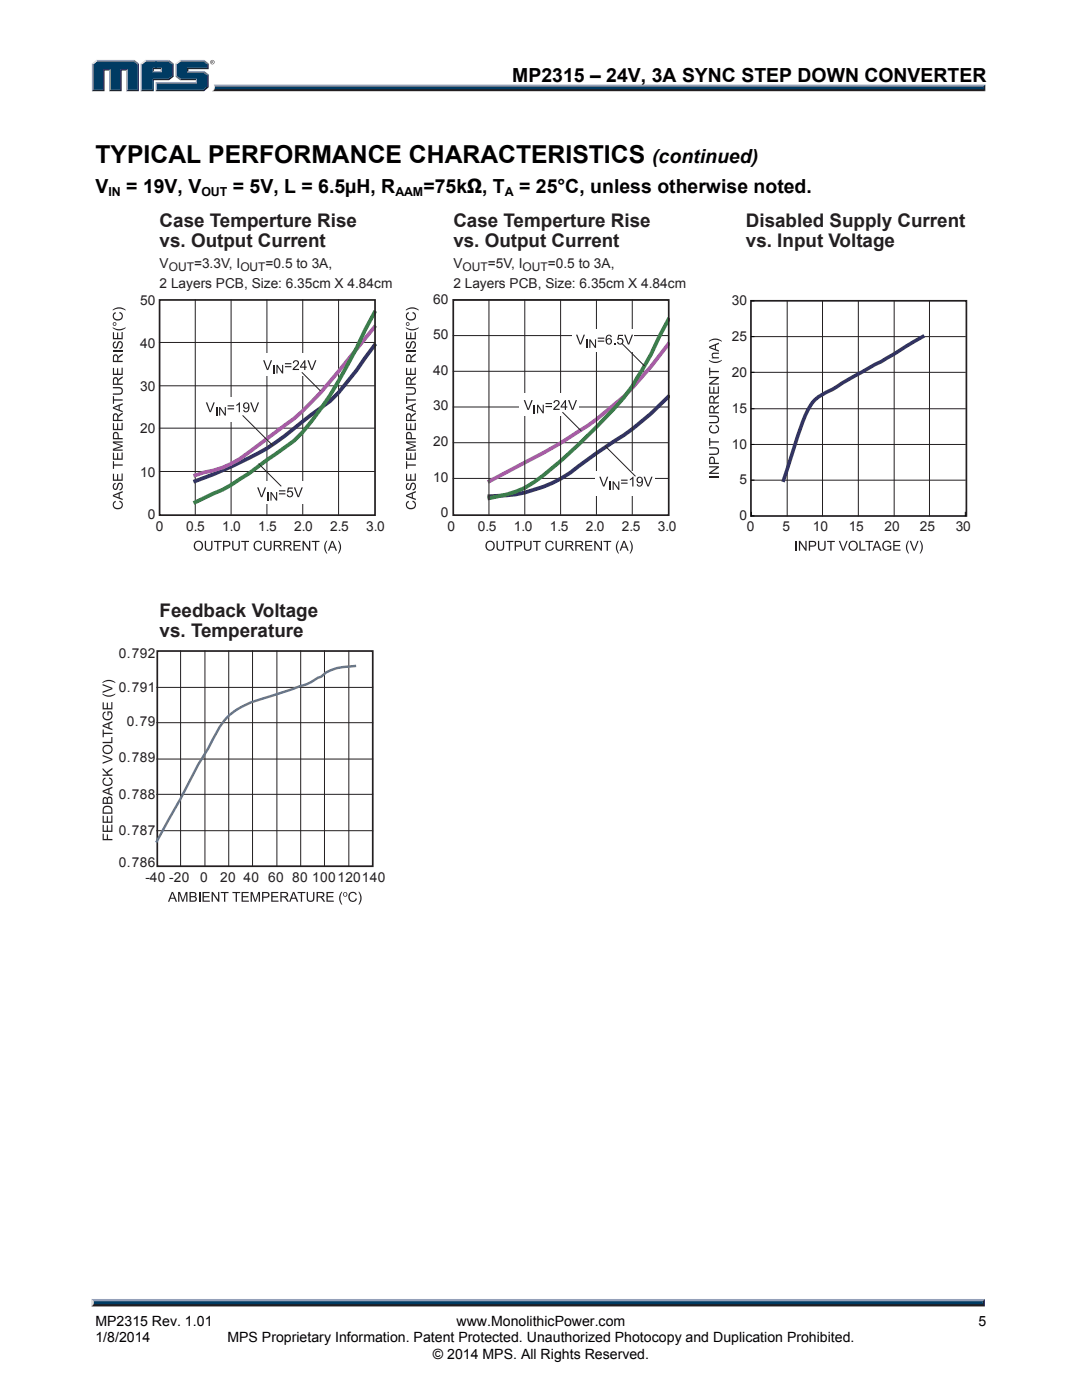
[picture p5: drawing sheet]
<svg xmlns="http://www.w3.org/2000/svg" width="216mm" height="279mm" viewBox="0 0 216 279" stroke-linecap="round" stroke-linejoin="round" font-family="sans-serif">
<path d="M42.7 16.9h153.9l-.4 .7h-153.4z" fill="#94a0b9"/>
<path d="M42.8 17.6h153.4l.4 .6h-154.3l.4-.2z" fill="#231f20"/>
<path d="M196.2 17.3l.4-.4v1.3l-.4-.4z" fill="#001339"/>
<path d="M42.9 17.3h153.3v.5h-153.4z" fill="#003b63"/>
<path d="M42.7 16.9l.2 .5a.78 .78 0 0 1-.6 .8l.1-.1a1.23 1.23 0 0 0 .3-1.2z" fill="#dcddde"/>
<path d="M30.4 14.4l.3-.2h1.3l.3 .2z" fill="#94a0b9"/>
<g fill="#003b63">
<path d="M18.6 12.8l.8-.6h7.2l.8 .6v5.1h-2v-4.1h-1.4v4.1h-2v-4.1h-1.4v4.1h-2z"/>
<path d="M28.3 12.8l.8-.6h2.2v1.3h-.9v.9h1.9v-.9h-1.3v-1.3h2.6l.8 .6v2.3l-.8 .6h-3.2v2.2h-2.1z"/>
<path d="M31.3 16.6h8v-.9h-3.2l-.9-.6v-2.3l.9-.6h4.4l.9 .6v.7h-4.1v.9h3.2l.9 .6v2.2l-.9 .7h-9.2z"/>
</g>
<path d="M35.9 12.1h4.8" fill="none" stroke="#94a0b9" stroke-width=".26"/>
<path d="M35 12.7l.9-.7 .2 .2-.8 .6z" fill="#dcddde"/>
<path d="M35.1 12.7v2.6" fill="none" stroke="#94a0b9" stroke-width=".27"/>
<path d="M35 15.3l.3-.2 .8 .6-.2 .3z" fill="#547194"/>
<path d="M35.9 15.9h3.4" fill="none" stroke="#001339" stroke-width=".26"/>
<g fill="#94a0b9">
<path d="M31 16.4h8.1v-.4l.2-.3v.9h-8z"/>
<path d="M31 16.4l.3 .2v1.3l-.3 .3z"/>
</g>
<path d="M37.3 13.5h4.1v-.7l.2-.1v1.1h-4v.4l-.3 .2z" fill="#001339"/>
<path d="M37.3 14.3h3.4" fill="none" stroke="#94a0b9" stroke-width=".26"/>
<path d="M40.7 14.2l.9 .7-.2 .1-.9-.6z" fill="#547194"/>
<g fill="#001339">
<path d="M31 18.2l.3-.3h9.2l.9-.7v-2.2l.2-.1v2.5l-.9 .8z"/>
<path d="M30.4 15.7h3.2l.8-.6v-2.3l.2-.1v2.6l-.9 .7h-3v2.2h-2.6l.2-.3h2.1z"/>
</g>
<path d="M33.7 12l.9 .7-.2 .1-.8-.6z" fill="#547194"/>
<path d="M29 12.1h4.7" fill="none" stroke="#94a0b9" stroke-width=".26"/>
<path d="M28.1 12.7l.9-.7 .1 .2-.8 .6z" fill="#dcddde"/>
<path d="M28.2 12.7v5.5" fill="none" stroke="#94a0b9" stroke-width=".27"/>
<path d="M32 13.8l.3-.3v.9l-.3-.2z" fill="#94a0b9"/>
<g fill="#001339">
<path d="M30.4 13.5h1.9l-.3 .3h-1.3v.4l-.3 .2z"/>
<path d="M27.4 12.8l.3-.1v5.5h-2.5l.2-.3h2z"/>
</g>
<path d="M26.8 12l.9 .7-.3 .1-.8-.6z" fill="#547194"/>
<path d="M19.2 12.1h7.6" fill="none" stroke="#94a0b9" stroke-width=".26"/>
<path d="M18.3 12.7l.9-.7 .2 .2-.8 .6z" fill="#dcddde"/>
<path d="M18.5 12.7v5.5" fill="none" stroke="#94a0b9" stroke-width=".27"/>
<path d="M20.6 13.8h1.4l-.2 .3h-.9v4.1h-2.6l.3-.3h2z" fill="#001339"/>
<path d="M21.9 13.8v4.4" fill="none" stroke="#94a0b9" stroke-width=".27"/>
<path d="M24 13.8h1.4l-.2 .3h-.9v4.1h-2.5l.2-.3h2z" fill="#001339"/>
<path d="M25.3 13.8v4.4" fill="none" stroke="#94a0b9" stroke-width=".27"/>
<path d="M40.7 12l.9 .7-.2 .1-.9-.6z" fill="#547194"/>
<g fill="#231f20">
<path d="M18.7 260h177.4l.4 .7h-178.3z"/>
<path d="M41.9 12.4a.45 .45 0 0 1 .9 0 .45 .45 0 0 1-.9 0zM42 12.4a.37 .37 0 0 0 .7 0 .37 .37 0 0 0-.7 0zM42.2 12.2h.3l.1 .5-.3-.3-.1 .3zM42.3 12.2v.2h.1z"/>
</g>
<path d="M18.3 259.2h178.2l-.4 .8h-177.4z" fill="#94a0b9"/>
<path d="M196.5 259.2v1.5l-.4-.4v-.6z" fill="#001339"/>
<path d="M18.7 259.7h177.4v.6h-177.4z" fill="#003b63"/>
<path d="M18.2 259.2l.5 .5v.6l-.5 .4z" fill="#dcddde"/>
<g fill="none" stroke="#231f20" stroke-width=".2">
<path d="M39 59.8v42.8M46.1 59.8v42.8M53.3 59.8v42.8M60.4 59.8v42.8M67.6 59.8v42.8M90.4 59.8h43M97.6 59.8v42.8M104.7 59.8v42.8M111.9 59.8v42.8M119 59.8v42.8M126.2 59.8v42.8M31.8 77h42.9"/>
<path d="M31.8 68.3h42.9M90.4 74.1h43M90.4 67h43M31.8 94.1h42.9M31.8 85.4h42.9M90.4 95.5h43M90.4 88.4h43M90.4 81.2h43"/>
</g>
<path d="M74.7 68.9l-1.9 2.5a62.4 62.4 0 0 1-7 8.7l-3.7 2.7a68.8 68.8 0 0 1-10.6 7.6 89.9 89.9 0 0 1-12.5 5.6M133.4 79.2a49.9 49.9 0 0 1-10.7 8.8l-7.3 5a27.1 27.1 0 0 1-17.7 6" fill="none" stroke="#323362" stroke-width=".76"/>
<path d="M74.7 65.3l-7.1 8.8a75.1 75.1 0 0 1-8.9 9.4l-9 6.8a18.9 18.9 0 0 1-9 4l-1.7 .6M133.4 68.7a64.8 64.8 0 0 1-16.2 16.3 103.7 103.7 0 0 1-12.5 7.3l-7 3.7" fill="none" stroke="#a65ca4" stroke-width=".76"/>
<path d="M74.7 62.4l-1.9 3.4a90 90 0 0 1-12.4 20.4l-1.7 1.7-5.4 3.9a84.3 84.3 0 0 1-8.9 5.9l-5.4 2.5M133.4 63.8l-1.8 3.4a63.6 63.6 0 0 1-7.1 12.2 119.2 119.2 0 0 1-17.9 16.8 20.3 20.3 0 0 1-8.9 3.2" fill="none" stroke="#397e44" stroke-width=".76"/>
<path d="M90.4 59.9h43v42.9h-43z" fill="none" stroke="#231f20" stroke-width=".34"/>
<g fill="#231f20">
<path d="M81.2 100.1l.4-.1v.2a.66 .66 0 0 0-.3 .9 .66 .66 0 0 0 1 .2 .59 .59 0 0 0 .5-.5 .59 .59 0 0 0-.5-.6l.1-.3a.92 .92 0 0 1 .5 1.3 .92 .92 0 0 1-1.3 .4 .89 .89 0 0 1-.4-1.5z"/>
<path d="M81.1 96.6l.5-.2v.2a.43 .43 0 0 0-.4 .5 .43 .43 0 0 0 .5 .4v-.2a.87 .87 0 0 1 .9-1 .82 .82 0 0 1 .4 .9 .82 .82 0 0 1-.7 .7v-.3a.5 .5 0 0 0 .5-.5 .5 .5 0 0 0-.5-.5l-.1 .2a.83 .83 0 0 1-.8 1 .8 .8 0 0 1-.3-1.2z"/>
<path d="M81 94.5h.2v1.2h.6v-1.1h.3v1.1h.6v-1.2h.3v1.5h-2z"/>
<path d="M81 92h.2v.7h1.8v.2h-1.8v.7h-.2z"/>
<path d="M81 90.4h.2v1.1h.6v-1.1h.3v1.1h.6v-1.2h.3v1.5h-2z"/>
<path d="M81 88.1h2v.2h-1.7l1.7 .6v.2l-1.7 .6h1.7v.3h-2v-.4l1.7-.6-1.7-.6z"/>
<path d="M81 84.4h.2v1.2h.6v-1.1h.3v1.1h.6v-1.2h.3v1.5h-2z"/>
<path d="M81 79h.2v.7h1.8v.3h-1.8v.6h-.2z"/>
<path d="M81 77.2h1.1a.77 .77 0 0 1 .9 .8 .77 .77 0 0 1-.9 .8h-1.1v-.3h1.1a.52 .52 0 0 0 .7-.5 .52 .52 0 0 0-.7-.5h-1.1z"/>
<path d="M81 73.4h.2v1.2h.6v-1.1h.3v1.1h.6v-1.2h.3v1.4h-2z"/>
<path d="M81 70h2v.3h-2z"/>
<path d="M81.1 68.3l.5-.2v.3a.43 .43 0 0 0-.4 .5 .43 .43 0 0 0 .5 .3v-.1a.87 .87 0 0 1 .9-1 .82 .82 0 0 1 .4 .8 .82 .82 0 0 1-.7 .7v-.2a.5 .5 0 0 0 .5-.5 .5 .5 0 0 0-.5-.5l-.1 .2a.83 .83 0 0 1-.8 .9 .8 .8 0 0 1-.3-1.2z"/>
<path d="M81 66.3h.2v1.2h.6v-1.1h.3v1.1h.6v-1.2h.3v1.4h-2z"/>
<path d="M81 65.3l.3 .2a2.23 2.23 0 0 0 2.2-.2v.2a1.97 1.97 0 0 1-2.5 0z"/>
<path d="M81.2 62.4l.4-.1v.2a.66 .66 0 0 0-.3 1 .66 .66 0 0 0 1 .2 .59 .59 0 0 0 .5-.6 .59 .59 0 0 0-.5-.6l.1-.2a.92 .92 0 0 1 .5 1.2 .92 .92 0 0 1-1.3 .4 .89 .89 0 0 1-.4-1.5z"/>
<path d="M81 61.8a1.97 1.97 0 0 1 2.5 0v.2a2.27 2.27 0 0 0-2.5 0z"/>
<path d="M81 98.8l2-.8v.3l-.6 .2v.8l.6 .2v.3l-2-.7zM81.2 98.9l1 .4v-.7z"/>
<path d="M81.2 86.3a.61 .61 0 0 1 .7 0 .61 .61 0 0 1 .3 .6v.5h.8v.3h-2v-1.1zM81.3 86.6l-.1 .8h.7v-.8l-.3-.1z"/>
<path d="M81.1 82.6a.54 .54 0 0 1 .6-.1 .54 .54 0 0 1 .4 .5l.9-.7v.3l-.8 .6-.1 .3v.3h.9v.2h-2zM81.3 82.8l-.1 1h.7v-.6a.35 .35 0 0 0-.1-.4 .35 .35 0 0 0-.5 0z"/>
<path d="M81 81.3l2-.8v.2l-.6 .3v.8l.6 .2v.3l-2-.8zM81.2 81.4l1 .3v-.6z"/>
<path d="M81.1 75.4a.54 .54 0 0 1 .6-.1 .54 .54 0 0 1 .4 .5l.9-.7v.3l-.8 .5-.1 .4v.3h.9v.2h-2zM81.3 75.6l-.1 1h.7v-.6a.35 .35 0 0 0-.1-.4 .35 .35 0 0 0-.5 0z"/>
<path d="M81.1 70.9a.54 .54 0 0 1 .6-.2 .54 .54 0 0 1 .4 .6l.9-.8v.4l-.8 .5-.1 .3v.3h.9v.3h-2zM81.3 71.1l-.1 .9h.7v-.6a.35 .35 0 0 0-.1-.4 .35 .35 0 0 0-.5 .1z"/>
<path d="M81 64.7a.37 .37 0 0 1 .7 0 .37 .37 0 0 1-.7 0zM81.1 64.7a.25 .25 0 0 0 .5 0 .25 .25 0 0 0-.5 0z"/>
</g>
<path d="M31.8 59.9h43v42.9h-43z" fill="none" stroke="#231f20" stroke-width=".34"/>
<g fill="#231f20">
<path d="M22.8 100.1l.3-.1v.2a.66 .66 0 0 0-.3 .9 .66 .66 0 0 0 1 .2 .59 .59 0 0 0 .5-.5 .59 .59 0 0 0-.5-.6l.1-.3a.92 .92 0 0 1 .5 1.3 .92 .92 0 0 1-1.3 .4 .89 .89 0 0 1-.3-1.5z"/>
<path d="M22.6 96.6l.5-.2v.2a.43 .43 0 0 0-.4 .5 .43 .43 0 0 0 .5 .4l.1-.2a.87 .87 0 0 1 .8-1 .82 .82 0 0 1 .4 .9 .82 .82 0 0 1-.6 .7l-.1-.3a.5 .5 0 0 0 .5-.5 .5 .5 0 0 0-.5-.5l-.1 .2a.83 .83 0 0 1-.8 1 .8 .8 0 0 1-.3-1.2z"/>
<path d="M22.5 94.5h.3v1.2h.6v-1.1h.2v1.1h.6v-1.2h.3v1.5h-2z"/>
<path d="M22.5 92h.3v.7h1.7v.2h-1.7v.7h-.3z"/>
<path d="M22.5 90.4h.3v1.1h.6v-1.1h.2v1.1h.6v-1.2h.3v1.5h-2z"/>
<path d="M22.5 88.1h2v.2h-1.7l1.7 .6v.2l-1.7 .6h1.7v.3h-2v-.4l1.7-.6-1.7-.6z"/>
<path d="M22.5 84.4h.3v1.2h.6v-1.1h.2v1.1h.6v-1.2h.3v1.5h-2z"/>
<path d="M22.5 79h.3v.7h1.7v.3h-1.7v.6h-.3z"/>
<path d="M22.5 77.2h1.2a.77 .77 0 0 1 .8 .8 .77 .77 0 0 1-.8 .8h-1.2v-.3h1.2a.52 .52 0 0 0 .6-.5 .52 .52 0 0 0-.6-.5h-1.2z"/>
<path d="M22.5 73.4h.3v1.2h.6v-1.1h.2v1.1h.6v-1.2h.3v1.4h-2z"/>
<path d="M22.5 70h2v.3h-2z"/>
<path d="M22.6 68.3l.5-.2v.3a.43 .43 0 0 0-.4 .5 .43 .43 0 0 0 .5 .3l.1-.1a.87 .87 0 0 1 .8-1 .82 .82 0 0 1 .4 .8 .82 .82 0 0 1-.6 .7l-.1-.2a.5 .5 0 0 0 .5-.5 .5 .5 0 0 0-.5-.5l-.1 .2a.83 .83 0 0 1-.8 .9 .8 .8 0 0 1-.3-1.2z"/>
<path d="M22.5 66.3h.3v1.2h.6v-1.1h.2v1.1h.6v-1.2h.3v1.4h-2z"/>
<path d="M22.5 65.3l.3 .2a2.23 2.23 0 0 0 2.3-.2v.2a1.97 1.97 0 0 1-2.6 0z"/>
<path d="M22.8 62.4l.3-.1v.2a.66 .66 0 0 0-.3 1 .66 .66 0 0 0 1 .2 .59 .59 0 0 0 .5-.6 .59 .59 0 0 0-.5-.6l.1-.2a.92 .92 0 0 1 .5 1.2 .92 .92 0 0 1-1.3 .4 .89 .89 0 0 1-.3-1.5z"/>
<path d="M22.5 61.8a1.97 1.97 0 0 1 2.6 0v.2a2.27 2.27 0 0 0-2.6 0z"/>
<path d="M40.9 107.9h.2v1.2a.52 .52 0 0 0 .5 .6 .52 .52 0 0 0 .5-.6v-1.2h.3v1.2a.77 .77 0 0 1-.8 .8 .77 .77 0 0 1-.7-.8z"/>
<path d="M42.7 107.9h1.5v.3h-.6v1.7h-.3v-1.7h-.6z"/>
<path d="M46.3 107.9h.3v1.2a.52 .52 0 0 0 .5 .6 .52 .52 0 0 0 .5-.6v-1.2h.3v1.2a.77 .77 0 0 1-.8 .8 .77 .77 0 0 1-.8-.8z"/>
<path d="M48.1 107.9h1.6v.3h-.7v1.7h-.2v-1.7h-.7z"/>
<path d="M50.9 108.1a.85 .85 0 0 1 1.4 .4h-.3a.66 .66 0 0 0-.9-.2 .66 .66 0 0 0-.2 .9 .59 .59 0 0 0 .6 .5 .59 .59 0 0 0 .6-.5l.2 .1a.92 .92 0 0 1-1.2 .5 .92 .92 0 0 1-.5-1.3z"/>
<path d="M52.6 107.9h.3v1.2a.52 .52 0 0 0 .5 .6 .52 .52 0 0 0 .5-.6v-1.2h.3v1.2a.77 .77 0 0 1-.8 .8 .77 .77 0 0 1-.8-.8z"/>
<path d="M58.6 107.9h1.4v.3h-1.2v.6h1.1v.2h-1.1v.7h1.2v.2h-1.4z"/>
<path d="M60.4 107.9h.2l1.1 1.6v-1.6h.2v2h-.2l-1.1-1.5v1.5h-.2z"/>
<path d="M62.2 107.9h1.6v.3h-.7v1.7h-.3v-1.7h-.6z"/>
<path d="M65.2 107.9h.1l-.1 .3a2.22 2.22 0 0 0 .1 2.3h-.1a1.97 1.97 0 0 1 0-2.6z"/>
<path d="M67.4 107.9h.2a1.97 1.97 0 0 1 0 2.6h-.2a2.26 2.26 0 0 0 0-2.6z"/>
<path d="M99.1 107.9h.2v1.2a.52 .52 0 0 0 .5 .6 .52 .52 0 0 0 .5-.6v-1.2h.3v1.2a.77 .77 0 0 1-.8 .8 .77 .77 0 0 1-.7-.8z"/>
<path d="M100.9 107.9h1.5v.3h-.6v1.7h-.3v-1.7h-.6z"/>
<path d="M104.5 107.9h.3v1.2a.52 .52 0 0 0 .5 .6 .52 .52 0 0 0 .5-.6v-1.2h.3v1.2a.77 .77 0 0 1-.8 .8 .77 .77 0 0 1-.8-.8z"/>
<path d="M106.3 107.9h1.6v.3h-.6v1.7h-.3v-1.7h-.7z"/>
<path d="M109.1 108.1a.85 .85 0 0 1 1.4 .4h-.3a.66 .66 0 0 0-.9-.2 .66 .66 0 0 0-.2 .9 .59 .59 0 0 0 .6 .5 .59 .59 0 0 0 .6-.5l.2 .1a.92 .92 0 0 1-1.2 .5 .92 .92 0 0 1-.5-1.3z"/>
<path d="M110.8 107.9h.3v1.2a.52 .52 0 0 0 .5 .6 .52 .52 0 0 0 .5-.6v-1.2h.3v1.2a.77 .77 0 0 1-.8 .8 .77 .77 0 0 1-.8-.8z"/>
<path d="M116.8 107.9h1.4v.3h-1.2v.6h1.1v.2h-1.1v.7h1.2v.2h-1.4z"/>
<path d="M118.6 107.9h.2l1.1 1.6v-1.6h.2v2h-.2l-1.1-1.5v1.5h-.2z"/>
<path d="M120.4 107.9h1.6v.3h-.7v1.7h-.2v-1.7h-.7z"/>
<path d="M123.4 107.9h.1l-.1 .3a2.22 2.22 0 0 0 .1 2.3h-.1a1.97 1.97 0 0 1 0-2.6z"/>
<path d="M125.6 107.9h.2a1.97 1.97 0 0 1 0 2.6h-.2a2.26 2.26 0 0 0 0-2.6z"/>
<path d="M22.5 98.8l2-.8v.3l-.6 .2v.8l.6 .2v.3l-2-.7zM22.7 98.9l1 .4v-.7z"/>
<path d="M22.7 86.3a.61 .61 0 0 1 .7 0 .61 .61 0 0 1 .3 .6v.5h.8v.3h-2v-1.1zM22.8 86.6v.8h.7l-.1-.8-.3-.1z"/>
<path d="M22.7 82.6a.54 .54 0 0 1 .6-.1 .54 .54 0 0 1 .3 .5l.9-.7v.3l-.8 .6-.1 .3v.3h.9v.2h-2zM22.8 82.8l-.1 1h.7v-.6a.35 .35 0 0 0-.1-.4 .35 .35 0 0 0-.5 0z"/>
<path d="M22.5 81.3l2-.8v.2l-.6 .3v.8l.6 .2v.3l-2-.8zM22.7 81.4l1 .3v-.6z"/>
<path d="M22.7 75.4a.54 .54 0 0 1 .6-.1 .54 .54 0 0 1 .3 .5l.9-.7v.3l-.8 .5-.1 .4v.3h.9v.2h-2zM22.8 75.6l-.1 1h.7v-.6a.35 .35 0 0 0-.1-.4 .35 .35 0 0 0-.5 0z"/>
<path d="M22.7 70.9a.54 .54 0 0 1 .6-.2 .54 .54 0 0 1 .3 .6l.9-.8v.4l-.8 .5-.1 .3v.3h.9v.3h-2zM22.8 71.1l-.1 .9h.7v-.6a.35 .35 0 0 0-.1-.4 .35 .35 0 0 0-.5 .1z"/>
<path d="M22.5 64.7a.37 .37 0 0 1 .7 0 .37 .37 0 0 1-.7 0zM22.6 64.7a.25 .25 0 0 0 .5 0 .25 .25 0 0 0-.5 0z"/>
<path d="M38.7 108.9a.98 .98 0 0 1 1.9 0 .98 .98 0 0 1-1.9 0zM39.1 108.3a.75 .75 0 0 0-.1 1.2 .75 .75 0 0 0 1.2-.2 .74 .74 0 0 0-.1-.9 .74 .74 0 0 0-1-.1z"/>
<path d="M44.5 107.9h.7a.6 .6 0 0 1 .8 .6 .6 .6 0 0 1-.7 .6h-.5v.8h-.3zM44.8 108.2v.7l.7-.1a.35 .35 0 0 0 .2-.4 .35 .35 0 0 0-.4-.2z"/>
<path d="M54.6 107.9h.9a.54 .54 0 0 1 .7 .5 .54 .54 0 0 1-.6 .6l.7 .9h-.3l-.5-.8-.3-.1h-.3v.9h-.3zM54.9 108.2v.6h.5a.34 .34 0 0 0 .5-.3 .34 .34 0 0 0-.4-.3z"/>
<path d="M56.6 107.9h.9a.54 .54 0 0 1 .6 .5 .54 .54 0 0 1-.5 .6l.7 .9h-.3l-.5-.8-.4-.1h-.3v.9h-.2zM56.8 108.2v.6h.6a.34 .34 0 0 0 .5-.3 .34 .34 0 0 0-.4-.3z"/>
<path d="M66.2 107.9h.3l.8 2h-.3l-.3-.6h-.8l-.2 .6h-.3zM66.3 108.2l-.3 .9h.6z"/>
<path d="M96.9 108.9a.98 .98 0 0 1 1.9 0 .98 .98 0 0 1-1.9 0zM97.3 108.3a.75 .75 0 0 0-.1 1.2 .75 .75 0 0 0 1.2-.2 .74 .74 0 0 0-.1-.9 .74 .74 0 0 0-1-.1z"/>
<path d="M102.7 107.9h.7a.6 .6 0 0 1 .8 .6 .6 .6 0 0 1-.7 .6h-.5v.8h-.3zM103 108.2v.7l.7-.1a.35 .35 0 0 0 .2-.4 .35 .35 0 0 0-.4-.2z"/>
<path d="M112.8 107.9h.9a.54 .54 0 0 1 .7 .5 .54 .54 0 0 1-.6 .6l.7 .9h-.3l-.5-.8-.3-.1h-.3v.9h-.3zM113.1 108.2v.6h.5a.34 .34 0 0 0 .5-.3 .34 .34 0 0 0-.4-.3z"/>
<path d="M114.8 107.9h.9a.54 .54 0 0 1 .6 .5 .54 .54 0 0 1-.5 .6l.7 .9h-.3l-.5-.8-.3-.1h-.3v.9h-.3zM115.1 108.2v.6h.5a.34 .34 0 0 0 .5-.3 .34 .34 0 0 0-.4-.3z"/>
<path d="M124.4 107.9h.3l.8 2h-.3l-.3-.6h-.8l-.2 .6h-.3zM124.5 108.2l-.3 .9h.7z"/>
</g>
<g fill="#fff">
<path d="M50.6 96.1h10.6v4.5h-10.6z"/>
<path d="M51.6 70.5h11.9v4.5h-11.9z"/>
<path d="M40.2 79.2h11.9v4.9h-11.9z"/>
</g>
<g fill="#231f20">
<path d="M41.1 80.3h.2l.7 1.7 .6-1.7h.3l-.8 2h-.3z"/>
<path d="M43.1 81.2h.2v1.7h-.2z"/>
<path d="M43.7 81.2h.3l.9 1.4v-1.4h.2v1.7h-.3l-.9-1.3v1.3h-.2z"/>
<path d="M47.2 80.8l.7-.5v2h-.3v-1.6l-.4 .3z"/>
<path d="M49.9 80.3h.3l.6 1.7 .6-1.7h.3l-.8 2h-.2z"/>
<path d="M52.5 71.9h.3l.6 1.7 .6-1.7h.3l-.8 1.9h-.2z"/>
<path d="M54.5 72.8h.3v1.7h-.3z"/>
<path d="M55.2 72.8h.2l.9 1.4v-1.4h.2v1.7h-.2l-.9-1.3v1.3h-.2z"/>
<path d="M58.6 72a.64 .64 0 0 1 1 .2 .64 .64 0 0 1-.4 .9l-.5 .5h1v.2h-1.3l.2-.4a1.18 1.18 0 0 0 .7-1.2l-.4-.1-.2 .4h-.3z"/>
<path d="M61.3 71.9h.3l.6 1.7 .7-1.7h.2l-.7 1.9h-.3z"/>
<path d="M51.3 97.3h.3l.6 1.7 .6-1.7h.3l-.8 1.9h-.2z"/>
<path d="M53.3 98.2h.3v1.7h-.3z"/>
<path d="M54 98.2h.2l.9 1.3v-1.3h.2v1.7h-.2l-.9-1.3v1.3h-.2z"/>
<path d="M57.4 97.3h1v.2h-.8l-.1 .5a.65 .65 0 0 1 1 .4 .65 .65 0 0 1-.5 .8 .65 .65 0 0 1-.8-.5h.3a.43 .43 0 0 0 .6 .2 .43 .43 0 0 0 .1-.6 .43 .43 0 0 0-.7 0h-.2z"/>
<path d="M58.6 97.3h.3l.6 1.7 .7-1.7h.2l-.7 1.9h-.3z"/>
<path d="M45.4 80.9h1.3v.2h-1.3zM45.4 81.5h1.3v.2h-1.3z"/>
<path d="M48.7 80.5a.7 .7 0 0 1 .8-.1 .7 .7 0 0 1 .3 .8 .69 .69 0 0 1-.4 1 .69 .69 0 0 1-.9-.4h.3a.44 .44 0 0 0 .6 .2 .44 .44 0 0 0 .1-.6v-.1a.62 .62 0 0 1-.9 .1 .62 .62 0 0 1 .1-.9zM48.7 80.9a.42 .42 0 0 0 .8 0 .42 .42 0 0 0-.8 0z"/>
<path d="M56.9 72.5h1.2v.2h-1.2zM56.9 73.1h1.2v.2h-1.2z"/>
<path d="M60.7 71.9h.2v1.3h.3v.2h-.3v.4h-.2v-.4h-.9v-.2zM60.7 72.3l-.6 .9h.6z"/>
<path d="M55.7 97.8h1.2v.3h-1.2zM55.7 98.4h1.2v.3h-1.2z"/>
</g>
<path d="M114.3 65.6h12.3v4.5h-12.3z" fill="#fff"/>
<g fill="#231f20">
<path d="M114.9 66.8h.3l.6 1.7 .7-1.7h.2l-.7 1.9h-.3z"/>
<path d="M117 67.7h.2v1.7h-.2z"/>
<path d="M117.6 67.7h.2l.9 1.4v-1.4h.2v1.7h-.2l-.9-1.3v1.3h-.2z"/>
<path d="M122.5 68.5h.3v.2h-.3z"/>
<path d="M123.3 66.8h1v.3h-.8l-.1 .5a.65 .65 0 0 1 1 .3 .65 .65 0 0 1-.5 .9 .65 .65 0 0 1-.8-.6h.3a.43 .43 0 0 0 .6 .2 .43 .43 0 0 0 .1-.6 .43 .43 0 0 0-.7 0h-.2z"/>
<path d="M124.5 66.8h.3l.6 1.7 .7-1.7h.2l-.7 1.9h-.3z"/>
<path d="M119.3 67.4h1.3v.2h-1.3zM119.3 68h1.3v.2h-1.3z"/>
<path d="M121 67l.5-.2a.52 .52 0 0 1 .6 .5h-.3a.41 .41 0 0 0-.5-.3 .41 .41 0 0 0-.2 .6v.1a.62 .62 0 0 1 .9 .1 .62 .62 0 0 1-.2 .9 .62 .62 0 0 1-.9-.3v-.9zM121.1 68.2a.45 .45 0 0 0 .9 0 .45 .45 0 0 0-.9 0z"/>
</g>
<path d="M60.3 74.4l3.6 3.6M124.2 68.6l4.4 4.4M51.7 92.6l4.4 4.4" fill="none" stroke="#231f20" stroke-width=".2"/>
<path d="M103.6 78.4h11.9v4.5h-11.9z" fill="#fff"/>
<g fill="#231f20">
<path d="M104.5 79.9h.3l.6 1.7 .6-1.7h.3l-.8 1.9h-.2z"/>
<path d="M106.5 80.8h.3v1.7h-.3z"/>
<path d="M107.2 80.8h.2l.9 1.3v-1.3h.2v1.7h-.2l-.9-1.4v1.4h-.2z"/>
<path d="M110.6 80a.64 .64 0 0 1 1 .1 .64 .64 0 0 1-.4 1l-.5 .5h1v.2h-1.3l.2-.4a1.18 1.18 0 0 0 .7-1.3h-.4l-.2 .3h-.3z"/>
<path d="M113.3 79.9h.3l.6 1.7 .7-1.7h.2l-.7 1.9h-.3z"/>
<path d="M108.9 80.4h1.2v.3h-1.2zM108.9 81h1.2v.2h-1.2z"/>
<path d="M112.7 79.9h.2v1.2h.3v.2h-.3v.5h-.2v-.5h-.8v-.2zM112.7 80.2l-.6 .9h.6z"/>
</g>
<path d="M48.5 83l5.9 5.8M112.3 82.3l3.6 3.6" fill="none" stroke="#231f20" stroke-width=".2"/>
<path d="M118.7 94h11.9v4.9h-11.9z" fill="#fff"/>
<g fill="#231f20">
<path d="M119.6 95.1h.3l.6 1.8 .6-1.8h.3l-.8 2h-.3z"/>
<path d="M121.6 96.1h.2v1.7h-.2z"/>
<path d="M122.2 96.1h.3l.9 1.3v-1.3h.2v1.7h-.2l-.9-1.4v1.4h-.3z"/>
<path d="M125.7 95.6l.7-.5v2h-.2v-1.5l-.5 .3z"/>
<path d="M128.4 95.1h.3l.6 1.8 .7-1.8h.2l-.8 2h-.2z"/>
<path d="M123.9 95.7h1.3v.2h-1.3zM123.9 96.3h1.3v.2h-1.3z"/>
<path d="M127.2 95.3a.7 .7 0 0 1 .8 0 .7 .7 0 0 1 .3 .8 .69 .69 0 0 1-.3 .9 .69 .69 0 0 1-1-.4h.3a.44 .44 0 0 0 .6 .2 .44 .44 0 0 0 .2-.6 .62 .62 0 0 1-1 0 .62 .62 0 0 1 .1-.9zM127.2 95.8a.42 .42 0 0 0 .8 0 .42 .42 0 0 0-.8 0z"/>
</g>
<path d="M120.8 89.1l5.9 5.9" fill="none" stroke="#231f20" stroke-width=".2"/>
<path d="M149.8 60h43v43h-43z" fill="none" stroke="#231f20" stroke-width=".34"/>
<g fill="#231f20">
<path d="M158.7 107.9h.3v2h-.3z"/>
<path d="M159.4 107.9h.3l1 1.6v-1.6h.2v2h-.2l-1-1.5v1.5h-.3z"/>
<path d="M163.2 107.9h.3v1.2a.52 .52 0 0 0 .5 .6 .52 .52 0 0 0 .5-.6v-1.2h.2v1.2a.77 .77 0 0 1-.7 .8 .77 .77 0 0 1-.8-.8z"/>
<path d="M165 107.9h1.6v.3h-.7v1.7h-.2v-1.7h-.7z"/>
<path d="M167.4 107.9h.2l.6 1.8 .7-1.8h.2l-.7 2h-.3z"/>
<path d="M171.5 107.9h.2v1.8h1v.2h-1.2z"/>
<path d="M172.7 107.9h1.5v.3h-.6v1.7h-.3v-1.7h-.6z"/>
<path d="M176.4 108.1a.9 .9 0 0 1 1.4 .4l-.2 .1a.72 .72 0 0 0-1.1-.3 .72 .72 0 0 0-.1 1.1 .81 .81 0 0 0 1.2 .1v-.4h-.6v-.2h.8v.7a1.06 1.06 0 0 1-1.5 .1 1.06 1.06 0 0 1 .1-1.6z"/>
<path d="M178.2 107.9h1.4v.3h-1.1v.6h1.1v.2h-1.1v.7h1.2v.2h-1.5z"/>
<path d="M181.2 107.9h.2l-.2 .3a2.22 2.22 0 0 0 .2 2.3h-.2a1.97 1.97 0 0 1 0-2.6z"/>
<path d="M181.5 107.9h.3l.6 1.8 .6-1.8h.3l-.8 2h-.2z"/>
<path d="M183.5 107.9h.2a1.97 1.97 0 0 1 0 2.6h-.2a2.26 2.26 0 0 0 0-2.6z"/>
<path d="M161.4 107.9h.7a.6 .6 0 0 1 .8 .6 .6 .6 0 0 1-.8 .6h-.5v.8h-.2zM161.6 108.2v.7l.8-.1a.35 .35 0 0 0 .2-.4 .35 .35 0 0 0-.5-.2z"/>
<path d="M169.3 108.9a.98 .98 0 0 1 1.9 0 .98 .98 0 0 1-1.9 0zM169.8 108.3a.75 .75 0 0 0-.1 1.2 .75 .75 0 0 0 1.1-.2 .74 .74 0 0 0-.1-.9 .74 .74 0 0 0-.9-.1z"/>
<path d="M174.8 107.9h.3l.8 2h-.3l-.2-.6h-.8l-.3 .6h-.2zM175 108.2l-.4 .9h.7z"/>
</g>
<path d="M149.9 74.3h42.7M149.9 67.2h42.7M157.1 60.1v42.9M164.1 60.1v42.9M171.3 60.1v42.9M178.4 60.1v42.9M185.5 60.1v42.9M149.9 95.8h42.7M149.9 88.7h42.7M149.9 81.6h42.7" fill="none" stroke="#231f20" stroke-width=".2"/>
<path d="M149.9 74.3h.5M149.9 67.2h.5M149.9 60.1h.5M149.9 95.8h.5M149.9 88.7h.5M149.9 81.6h.5M149.9 102.2v.8h.5M192.6 102.2v.8" fill="none" stroke="#050100" stroke-width=".2"/>
<path d="M184.1 67.2l-8.3 5-5.3 2.8-4.4 2.7a8.6 8.6 0 0 0-5.8 6.1l-3.9 12" fill="none" stroke="#323362" stroke-width=".73"/>
<g fill="#231f20">
<path d="M141.5 95h1.9v.3h-1.9z"/>
<path d="M141.5 93h1.9v.3l-1.5 1h1.5v.3h-1.9v-.3l1.5-1h-1.5z"/>
<path d="M141.5 89.3h1.1a.77 .77 0 0 1 .9 .7 .77 .77 0 0 1-.9 .8h-1.1v-.3h1.1a.52 .52 0 0 0 .6-.5 .52 .52 0 0 0-.6-.5h-1.1z"/>
<path d="M141.5 87.4h.2v.7h1.7v.2h-1.7v.7h-.2z"/>
<path d="M141.7 85l.3-.2 .1 .3a.66 .66 0 0 0-.3 .9 .66 .66 0 0 0 1 .2 .59 .59 0 0 0 .5-.6 .59 .59 0 0 0-.5-.5v-.3a.92 .92 0 0 1 .6 1.3 .92 .92 0 0 1-1.3 .4 .89 .89 0 0 1-.4-1.5z"/>
<path d="M141.5 82.9h1.1a.77 .77 0 0 1 .9 .8 .77 .77 0 0 1-.9 .8h-1.1v-.3h1.1a.52 .52 0 0 0 .6-.5 .52 .52 0 0 0-.6-.5h-1.1z"/>
<path d="M141.5 77.2h.2v1.1h.6v-1.1h.3v1.1h.6v-1.2h.2v1.5h-1.9z"/>
<path d="M141.5 75.2h1.9v.3l-1.5 1h1.5v.3h-1.9v-.3l1.5-1h-1.5z"/>
<path d="M141.5 73.4h.2v.6h1.7v.3h-1.7v.6h-.2z"/>
<path d="M141.5 71.8l.3 .2a2.23 2.23 0 0 0 2.2-.2v.2a1.97 1.97 0 0 1-2.5 0z"/>
<path d="M142.1 70.5l.2-.1h1.1v.2h-.8a.33 .33 0 0 0-.4 .3 .33 .33 0 0 0 .2 .4h1v.2h-1.4v-.2h.2l-.2-.3z"/>
<path d="M141.5 68a1.97 1.97 0 0 1 2.5 0v.2a2.27 2.27 0 0 0-2.5 0z"/>
<path d="M141.7 91.3a.61 .61 0 0 1 .7-.1 .61 .61 0 0 1 .3 .7v.5h.7v.2h-1.9v-1zM141.8 91.5l-.1 .9h.7l-.1-.9-.2-.1z"/>
<path d="M141.6 81.1a.54 .54 0 0 1 .6-.1 .54 .54 0 0 1 .4 .5l.8-.7v.3l-.7 .5-.1 .3v.3h.8v.3h-1.9zM141.8 81.3l-.1 .9h.7v-.5a.35 .35 0 0 0-.2-.4 .35 .35 0 0 0-.4 0z"/>
<path d="M141.6 79.2a.54 .54 0 0 1 .6-.2 .54 .54 0 0 1 .4 .5l.8-.7v.3l-.7 .6-.1 .3v.3h.8v.2h-1.9zM141.8 79.3l-.1 1h.7v-.6a.35 .35 0 0 0-.2-.4 .35 .35 0 0 0-.4 0z"/>
<path d="M141.5 69.2l1.9-.8v.3l-.5 .2v.8l.5 .2v.3l-1.9-.8zM141.7 69.3l.9 .3v-.6z"/>
</g>
<path d="M31.4 129.9h43v43h-43z" fill="none" stroke="#231f20" stroke-width=".34"/>
<g fill="#231f20">
<path d="M35.5 178h.4l.6 1.7 .6-1.7h.3v2h-.2v-1.7l-.6 1.7h-.2l-.6-1.7v1.7h-.3z"/>
<path d="M39.7 178h.2v2h-.2z"/>
<path d="M40.4 178h1.4v.2h-1.1v.6h1.1v.3h-1.1v.6h1.2v.3h-1.5z"/>
<path d="M42.2 178h.3l1 1.5v-1.5h.3v2h-.3l-1-1.6v1.6h-.3z"/>
<path d="M44.1 178h1.5v.2h-.6v1.8h-.3v-1.8h-.6z"/>
<path d="M46.4 178h1.5v.2h-.6v1.8h-.3v-1.8h-.6z"/>
<path d="M48.2 178h1.4v.2h-1.1v.6h1v.3h-1v.6h1.2v.3h-1.5z"/>
<path d="M50 178h.4l.6 1.7 .5-1.7h.4v2h-.3v-1.7l-.5 1.7h-.3l-.5-1.7v1.7h-.3z"/>
<path d="M54.1 178h1.4v.2h-1.1v.6h1.1v.3h-1.1v.6h1.2v.3h-1.5z"/>
<path d="M59.4 178h1.5v.2h-.6v1.8h-.3v-1.8h-.6z"/>
<path d="M61.2 178h.3v1.1a.52 .52 0 0 0 .5 .7 .52 .52 0 0 0 .5-.7v-1.1h.2v1.1a.77 .77 0 0 1-.7 .9 .77 .77 0 0 1-.8-.9z"/>
<path d="M65.1 178h1.5v.2h-1.2v.6h1.1v.3h-1.1v.6h1.2v.3h-1.5z"/>
<path d="M68.1 178h.2l-.1 .3a2.22 2.22 0 0 0 .1 2.2h-.2a1.97 1.97 0 0 1 0-2.5z"/>
<path d="M69.8 178.2a.85 .85 0 0 1 1.4 .3l-.3 .1a.66 .66 0 0 0-.9-.3 .66 .66 0 0 0-.2 1 .59 .59 0 0 0 .6 .5 .59 .59 0 0 0 .6-.5h.2a.92 .92 0 0 1-1.2 .6 .92 .92 0 0 1-.4-1.3z"/>
<path d="M71.5 178h.2a1.97 1.97 0 0 1 0 2.5h-.2a2.26 2.26 0 0 0 0-2.5z"/>
<path d="M20.5 166.4h.2v1h.6v-.9h.2v.9h.9v.3h-1.9z"/>
<path d="M20.5 164.6h.2v1.2h.6v-1.1h.2v1.1h.7v-1.2h.2v1.4h-1.9z"/>
<path d="M20.5 162.8h.2v1.2h.6v-1.1h.2v1.1h.7v-1.2h.2v1.4h-1.9z"/>
<path d="M20.7 155.3l.3-.1 .1 .2a.66 .66 0 0 0-.3 1 .66 .66 0 0 0 .9 .2 .59 .59 0 0 0 .5-.6 .59 .59 0 0 0-.5-.6l.1-.3a.92 .92 0 0 1 .6 1.3 .92 .92 0 0 1-1.3 .4 .89 .89 0 0 1-.4-1.5z"/>
<path d="M20.5 153.3l.8 .8 1.1-.9v.4l-1 .7 .4 .3h.6v.2h-1.9v-.2h.9l-.9-1z"/>
<path d="M20.5 150.7l1.9 .7v.3l-1.9 .7v-.2l1.7-.6-1.7-.7z"/>
<path d="M20.5 148.1h1.7v-1h.2v1.2h-1.9z"/>
<path d="M20.5 145.6h.2v.6h1.7v.3h-1.7v.6h-.2z"/>
<path d="M20.7 142.1l.3-.1 .1 .2a.72 .72 0 0 0-.3 1.1 .72 .72 0 0 0 1.1 .1 .8 .8 0 0 0 .1-1.2h-.3v.6h-.3v-.8h.8a1.02 1.02 0 0 1 .1 1.4 1.02 1.02 0 0 1-1.4 .2 1.02 1.02 0 0 1-.2-1.5z"/>
<path d="M20.5 140.2h.2v1.1h.6v-1.1h.2v1.1h.7v-1.2h.2v1.5h-1.9z"/>
<path d="M20.4 138.4l.3 .2a2.23 2.23 0 0 0 2.3-.2v.2a1.97 1.97 0 0 1-2.6 0z"/>
<path d="M20.5 136.5l1.9 .8v.2l-1.9 .8v-.3l1.7-.6-1.7-.6z"/>
<path d="M20.4 136.2a1.97 1.97 0 0 1 2.6 0v.1a2.27 2.27 0 0 0-2.6 0z"/>
<path d="M34.3 178h.2l.8 2h-.3l-.2-.6h-.8l-.2 .6h-.3zM34.4 178.2l-.3 1h.6z"/>
<path d="M37.8 178h.7a.5 .5 0 0 1 .7 .3 .5 .5 0 0 1-.3 .6 .55 .55 0 0 1 .3 .7 .55 .55 0 0 1-.6 .4h-.8zM38.1 178.2v.6h.4a.33 .33 0 0 0 .4-.3 .33 .33 0 0 0-.4-.3zM38.1 179.1v.6h.6a.35 .35 0 0 0 .3-.4 .35 .35 0 0 0-.5-.2z"/>
<path d="M52.3 178h.7a.6 .6 0 0 1 .8 .6 .6 .6 0 0 1-.7 .6h-.5v.8h-.3zM52.6 178.2v.7h.7a.35 .35 0 0 0 .2-.4 .35 .35 0 0 0-.4-.3z"/>
<path d="M55.9 178h.9a.54 .54 0 0 1 .7 .5 .54 .54 0 0 1-.5 .6l.7 .9h-.4l-.5-.8-.3-.1h-.3v.9h-.3zM56.2 178.2v.7h.6a.34 .34 0 0 0 .4-.3 .34 .34 0 0 0-.4-.4z"/>
<path d="M58.4 178h.3l.8 2h-.3l-.2-.6h-.8l-.2 .6h-.3zM58.6 178.2l-.3 1h.6z"/>
<path d="M63.2 178h.8a.54 .54 0 0 1 .7 .5 .54 .54 0 0 1-.5 .6l.7 .9h-.3l-.5-.8-.4-.1h-.3v.9h-.2zM63.4 178.2v.7h.6a.34 .34 0 0 0 .5-.3 .34 .34 0 0 0-.5-.4z"/>
<path d="M68.5 178.5a.45 .45 0 0 1 .9 0 .45 .45 0 0 1-.9 0zM68.6 178.5a.31 .31 0 0 0 .6 0 .31 .31 0 0 0-.6 0z"/>
<path d="M20.6 161.1a1.02 1.02 0 0 1 1.1-.3 1.02 1.02 0 0 1 .7 .9v.7h-1.9v-.9zM20.8 161.3l-.1 .8h1.5v-.4a.78 .78 0 0 0-.5-.7 .78 .78 0 0 0-.9 .3z"/>
<path d="M20.6 159.2l.4-.1 .4 .2a.55 .55 0 0 1 .7-.3 .55 .55 0 0 1 .3 .7v.7h-1.9zM20.8 159.4l-.1 .8h.6v-.4a.32 .32 0 0 0-.1-.4 .32 .32 0 0 0-.4 0zM21.6 159.4l-.1 .8h.7v-.6a.33 .33 0 0 0-.2-.3 .33 .33 0 0 0-.4 .1z"/>
<path d="M20.5 157.8l1.9-.8v.3l-.6 .2v.8l.6 .2v.3l-1.9-.7zM20.7 157.9l.9 .4v-.7z"/>
<path d="M20.5 149.5a1 1 0 0 1 2 0 1 1 0 0 1-2 0zM20.9 149.1a.72 .72 0 0 0 .1 .9 .72 .72 0 0 0 .9 .1 .72 .72 0 0 0 .1-1l-.5-.2z"/>
<path d="M20.5 144.7l1.9-.8v.3l-.6 .2v.8l.6 .3v.2l-1.9-.7zM20.7 144.9l.9 .3v-.7z"/>
</g>
<g fill="none" stroke="#231f20" stroke-width=".2">
<path d="M31.3 137.2h43.1M36 129.9v42.9M40.9 129.9v42.9M45.6 129.9v42.9M50.4 129.9v42.9M55.2 129.9v42.9M60 129.9v42.9M64.7 129.9v42.9M69.6 129.9v42.9M31.3 158.5h43.1M31.3 151.5h43.1M31.3 144.2h43.1"/>
<path d="M31.3 165.8h43.1"/>
</g>
<path d="M70.8 132.9a11 11 0 0 0-5.7 1.3l-1 .9-.7 .2a8.6 8.6 0 0 1-3.6 1.7l-5.7 1.9a21.3 21.3 0 0 0-7.2 3 15.5 15.5 0 0 0-4.9 6.7l-2.4 4-3.6 6.8-4.7 8.5" fill="none" stroke="#666a96" stroke-width=".48"/>
<text font-size="4.9" x="19" y="32.6">TYPICAL PERFORMANCE CHARACTERISTICS</text>
<g font-size="3.9">
<text x="102.2" y="16.3">MP2315 – 24V, 3A SYNC STEP DOWN CONVERTER</text>
<text x="130.1" y="32.6">(continued)</text>
<text x="19" y="38.6">V</text>
<text x="25.2" y="38.6">= 19V, V</text>
<text x="46.5" y="38.6">= 5V, L = 6.5µH, R</text>
<text x="84.5" y="38.6">=75kΩ, T</text>
<text x="103.6" y="38.6">= 25°C, unless otherwise noted.</text>
</g>
<g font-size="3.8" fill="#231f20">
<text x="31.9" y="45.3">Case Temperture Rise</text>
<text x="90.5" y="45.3">Case Temperture Rise</text>
<text x="148.8" y="45.3">Disabled Supply Current</text>
<text x="31.9" y="49.3">vs. Output Current</text>
<text x="90.5" y="49.3">vs. Output Current</text>
<text x="148.8" y="49.3">vs. Input Voltage</text>
<text x="31.9" y="123.1">Feedback Voltage</text>
<text x="31.9" y="127.2">vs. Temperature</text>
</g>
<g font-size="2.8">
<text x="19" y="264.6">MP2315 Rev. 1.01</text>
<text x="19" y="267.9">1/8/2014</text>
<text x="45.4" y="267.9">MPS Proprietary Information. Patent Protected. Unauthorized Photocopy and Duplication Prohibited.</text>
<text x="91.1" y="264.6">www.MonolithicPower.com</text>
<text x="195.3" y="264.6">5</text>
<text x="86.4" y="271.1">© 2014 MPS. All Rights Reserved.</text>
</g>
<g font-size="2.7" fill="#231f20">
<text x="31.9" y="53.4">V</text>
<text x="38.7" y="53.4">=3.3V, I</text>
<text x="53" y="53.4">=0.5 to 3A,</text>
<text x="90.5" y="53.4">V</text>
<text x="97.3" y="53.4">=5V, I</text>
<text x="109.3" y="53.4">=0.5 to 3A,</text>
<text x="31.9" y="57.5">2 Layers PCB, Size: 6.35cm X 4.84cm</text>
<text x="90.5" y="57.5">2 Layers PCB, Size: 6.35cm X 4.84cm</text>
<text x="28" y="60.9">50</text>
<text x="86.5" y="60.6">60</text>
<text x="146.1" y="60.9">30</text>
<text x="28" y="69.4">40</text>
<text x="86.4" y="67.7">50</text>
<text x="146.1" y="68">25</text>
<text x="86.4" y="74.8">40</text>
<text x="146.1" y="75.2">20</text>
<text x="28" y="78">30</text>
<text x="86.4" y="81.9">30</text>
<text x="146.1" y="82.4">15</text>
<text x="28" y="86.5">20</text>
<text x="86.4" y="89">20</text>
<text x="146.1" y="89.6">10</text>
<text x="28" y="95.1">10</text>
<text x="86.4" y="96.1">10</text>
<text x="147.6" y="96.7">5</text>
<text x="29.5" y="103.6">0</text>
<text x="31.1" y="106.1">0</text>
<text x="37.1" y="106.1">0.5</text>
<text x="44.3" y="106.1">1.0</text>
<text x="51.5" y="106.1">1.5</text>
<text x="58.7" y="106.1">2.0</text>
<text x="65.9" y="106.1">2.5</text>
<text x="73" y="106.1">3.0</text>
<text x="88" y="103.2">0</text>
<text x="89.3" y="106.1">0</text>
<text x="95.3" y="106.1">0.5</text>
<text x="102.5" y="106.1">1.0</text>
<text x="109.7" y="106.1">1.5</text>
<text x="116.9" y="106.1">2.0</text>
<text x="124.1" y="106.1">2.5</text>
<text x="131.2" y="106.1">3.0</text>
<text x="147.6" y="103.8">0</text>
<text x="149" y="106.1">0</text>
<text x="156.2" y="106.1">5</text>
<text x="162.2" y="106.1">10</text>
<text x="169.4" y="106.1">15</text>
<text x="176.5" y="106.1">20</text>
<text x="183.5" y="106.1">25</text>
<text x="190.7" y="106.1">30</text>
<text x="23.7" y="131.3">0.792</text>
<text x="23.7" y="138.1">0.791</text>
<text x="25.3" y="144.8">0.79</text>
<text x="23.7" y="152.1">0.789</text>
<text x="23.7" y="159.5">0.788</text>
<text x="23.7" y="166.7">0.787</text>
<text x="23.7" y="173">0.786</text>
<text x="29" y="176.1">-40 -20</text>
<text x="40" y="176.1">0</text>
<text x="43.9" y="176.1">20 40 60 80 100120140</text>
</g>
<g font-size="2.5">
<text x="21.6" y="39.1">IN</text>
<text x="40.2" y="39.1">OUT</text>
<text x="78.9" y="39.1">AAM</text>
<text x="100.8" y="39.1">A</text>
</g>
<g font-size="2.4" fill="#231f20">
<text x="33.7" y="54.1">OUT</text>
<text x="48" y="54.1">OUT</text>
<text x="92.3" y="54.1">OUT</text>
<text x="104.3" y="54.1">OUT</text>
</g>
</svg>
